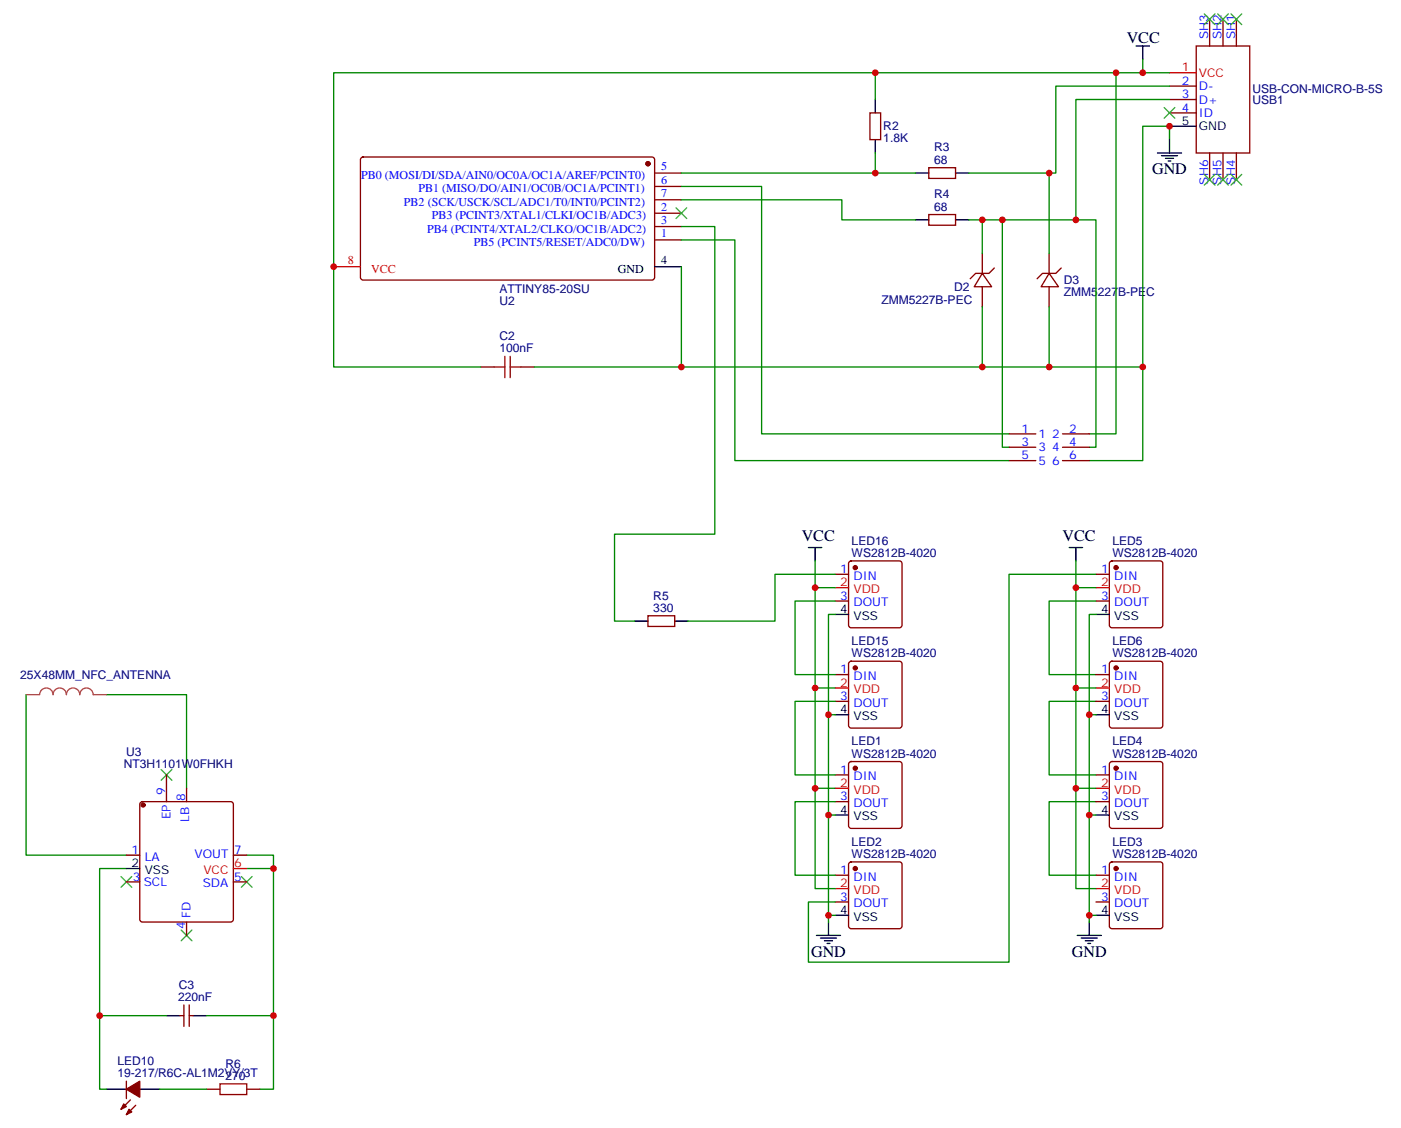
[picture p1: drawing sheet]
<svg xmlns="http://www.w3.org/2000/svg" width="370mm" height="298mm" viewBox="0 0 370 298" stroke-linecap="round" stroke-linejoin="round" font-family="sans-serif">
<g fill="#870000" stroke="#870000" stroke-width=".35">
<path d="M33.3 287.3l3.6-2.1v4.2z"/>
<path d="M32.6 291.2l.7 .7-1.4 .7z"/>
<path d="M34 292.6l.7 .7-1.4 .7z"/>
<circle cx="170.9" cy="43.2" r=".53"/>
<circle cx="37.7" cy="212.3" r=".53"/>
<circle cx="225.6" cy="176.2" r=".53"/>
<circle cx="225.6" cy="149.7" r=".53"/>
<circle cx="225.6" cy="202.6" r=".53"/>
<circle cx="225.6" cy="229.1" r=".53"/>
<circle cx="294.4" cy="229.1" r=".53"/>
<circle cx="294.4" cy="202.6" r=".53"/>
<circle cx="294.4" cy="149.7" r=".53"/>
<circle cx="294.4" cy="176.2" r=".53"/>
</g>
<g fill="none" stroke="#870000" stroke-width=".35">
<path d="M315.6 12.1h14.1v28.3h-14.1zM319.1 5.1v7M322.6 5.1v7M326.1 5.1v7M229.5 29.8h2.8v7h-2.8zM308.5 22.7h7.1M308.5 26.2h7.1M308.5 29.8h7.1M95.3 41.6l.5-.2h76.2a.71 .71 0 0 1 .7 .7v31.1l-.5 .6-76.4 .1-.5-.3-.2-.4v-31.1zM172.7 52.7h7M172.7 49.2h7M172.7 45.6h7"/>
<path d="M172.7 59.8h7M172.7 56.2h7M245 44.2h7.1v2.9h-7.1zM245 56.6h7.1v2.8h-7.1zM319.1 40.4v7M322.6 40.4v7M326.1 40.4v7M172.7 63.3h7M259.1 72.1l2.5 3.5h-4.6zM259.1 66.8v5.3M259.1 75.6v5.3M262.3 70.7l-1.4 1.4h-3.5l-1.5 1.4"/>
<path d="M276.8 72.1l2.4 3.5h-4.6zM276.8 66.8v5.3M276.8 75.6v5.3M279.9 70.7l-1.4 1.4h-3.5l-1.4 1.4M126.8 96.8h3.6M137.4 96.8h3.5M266.2 114.4h7M266.2 118h7M280.3 114.4h7M280.3 118h7M266.2 121.5h7M280.3 121.5h7"/>
<path d="M220.3 151.5h3.5M220.3 158.5h3.5M224.1 148.2l.4-.2h12.7a.71 .71 0 0 1 .7 .7v16.2l-.2 .5-.5 .2h-12.7l-.5-.2-.2-.5v-16.2zM289.1 151.5h3.5M289.1 158.5h3.5M292.9 148.2l.4-.2h12.7a.71 .71 0 0 1 .7 .7v16.2l-.2 .5-.5 .2h-12.7l-.5-.2-.2-.5v-16.2zM170.9 162.4h7.1v2.8h-7.1zM220.3 177.9h3.5M224.1 174.6l.4-.2h12.7a.71 .71 0 0 1 .7 .7v16.2l-.2 .5-.5 .3h-12.7l-.5-.3-.2-.5v-16.2zM289.1 177.9h3.5M292.9 174.6l.4-.2h12.7a.71 .71 0 0 1 .7 .7v16.2l-.2 .5-.5 .3h-12.7l-.5-.3-.2-.5v-16.2zM220.3 185h3.5"/>
<path d="M289.1 185h3.5M37.1 211.7l.5-.2h23.3a.71 .71 0 0 1 .7 .7v30.3l-.3 .5-.4 .2h-23.3l-.5-.2-.2-.5v-30.3zM43.9 204.4v7.1M49.2 207.9v3.6M220.3 204.4h3.5M220.3 211.5h3.5M224.1 201.1l.4-.2h12.7a.71 .71 0 0 1 .7 .7v16.2l-.2 .5-.5 .2h-12.7l-.5-.2-.2-.5v-16.2zM289.1 204.4h3.5M289.1 211.5h3.5M292.9 201.1l.4-.2h12.7a.71 .71 0 0 1 .7 .7v16.2l-.2 .5-.5 .2h-12.7l-.5-.2-.2-.5v-16.2zM33.3 225.6h3.6M33.3 232.6h3.6"/>
<path d="M61.6 225.6h3.5M61.6 232.6h3.5M220.3 230.9h3.5M220.3 237.9h3.5M224.1 227.5l.4-.2h12.7a.71 .71 0 0 1 .7 .7v16.3l-.2 .5-.5 .2h-12.7l-.5-.3-.2-.4v-16.3zM289.1 230.9h3.5M289.1 237.9h3.5M292.9 227.5l.4-.2h12.7a.71 .71 0 0 1 .7 .7v16.3l-.2 .5-.5 .2h-12.7l-.5-.3-.2-.4v-16.3zM49.2 243.2v3.5M47.4 267.9h1.1M48.5 265.1v5.6M49.9 265.1v5.6"/>
<path d="M49.9 267.9h1.1M33.3 285.2v4.6M34.4 290.1l-2.5 2.5M35.8 291.5l-2.5 2.5M54.5 287.3h3.5M65.1 287.3h3.5"/>
</g>
<path d="M308.5 19.2h7.1M88 70.3h7.1M220.3 155h3.5M289.1 155h3.5M220.3 181.5h3.5M289.1 181.5h3.5M220.3 207.9h3.5M289.1 207.9h3.5M61.6 229.1h3.5M220.3 234.4h3.5M289.1 234.4h3.5" fill="none" stroke="#f00" stroke-width=".35"/>
<g fill="none" stroke="#000" stroke-width=".35">
<path d="M299.7 12.1h3.5M301.4 12.1v3.6M230.9 26.2v3.6M230.9 36.8v3.6M308.5 33.3h7.1M308.5 36.8v3.6M241.5 45.6h3.5M241.5 58h3.5M252.1 45.6h3.5M252.1 58h3.5M305.3 40.4h6.4M306.4 41.1h4.2"/>
<path d="M307.4 41.8h2.2M308.2 42.5h.7M172.7 70.3h7M213.3 144.4h3.5M215 144.4v3.6M282 144.4h3.6M283.8 144.4v3.6M167.4 163.8h3.5M178 163.8h3.5M220.3 162.1h3.5M289.1 162.1h3.5M220.3 188.5h3.5"/>
<path d="M289.1 188.5h3.5M220.3 215h3.5M289.1 215h3.5M33.3 229.1h3.6M215.4 246.7h6.3M216.4 247.4h4.3M217.5 248.1h2.1M218.2 248.8h.7M218.5 243.2v3.5M220.3 241.4h3.5M284.2 246.7h6.3M285.2 247.4h4.3"/>
<path d="M286.3 248.1h2.1M287 248.8h.7M287.3 243.2v3.5M289.1 241.4h3.5M43.9 267.9h3.5M51 267.9h3.5M28 287.3h5.3M36.9 287.3h5.3"/>
</g>
<path d="M130.4 96.8h2.8M133.2 94v5.6M134.6 96.8h2.8M134.6 94v5.6M58 285.9h7.1v2.8h-7.1z" fill="none" stroke="#a10000" stroke-width=".35"/>
<g fill="none" stroke="#008700" stroke-width=".35">
<path d="M230.9 19.2h77.6M294.4 19.2v95.2h-7.1M301.4 15.7v3.5M230.9 26.2v-7h-142.9v77.6h38.8M308.5 22.7h-30v22.9h-22.9M308.5 26.2h-24.7v31.8h-28.2M308.5 36.8v-3.5h-7.1v63.5h-24.6M179.7 52.7h42.4v5.3h19.4M179.7 49.2h21.2v65.2h65.3M179.7 59.8h8.9v81.1h-26.5v22.9h5.3M179.7 45.6h61.8M230.9 40.4v5.2"/>
<path d="M259.1 58v8.8M264.4 58v60h1.8M276.8 45.6v21.2M283.8 58h5.3v60h-1.8M179.7 70.3v26.5h-38.8M179.7 63.3h14.2v58.2h72.3M259.1 80.9v15.9h-79.4M276.8 80.9v15.9h-17.7M301.4 96.8v24.7h-14.1M215 148v7h5.3M215 155v26.5h5.3M220.3 151.5h-15.9v12.3h-22.9"/>
<path d="M220.3 158.5h-10.6v19.4h10.6M283.8 148v7h5.3M283.8 155v26.5h5.3M289.1 158.5h-12.3v19.4h12.3M289.1 151.5h-22.9v102.3h-52.9v-15.9h7M220.3 162.1h-1.8v26.4M289.1 162.1h-1.8v26.4M6.9 183.2v42.4h26.4M28 183.2h21.2v24.7M215 181.5v26.4h5.3M220.3 185h-10.6v19.4h10.6M220.3 188.5h-1.8v26.5"/>
<path d="M283.8 181.5v26.4h5.3M289.1 185h-12.3v19.4h12.3M289.1 188.5h-1.8v26.5M215 207.9v26.5h5.3M220.3 211.5h-10.6v19.4h10.6M220.3 215h-1.8v26.4M283.8 207.9v26.5h5.3M289.1 211.5h-12.3v19.4h12.3M289.1 215h-1.8v26.4M33.3 229.1h-7v38.8h17.6M65.1 225.6h7v3.5M65.1 229.1h7v38.8h-17.6"/>
<path d="M220.3 241.4h-1.8v1.8M289.1 241.4h-1.8v1.8M26.3 267.9v19.4h1.7M72.1 267.9v19.4h-3.5M42.2 287.3h12.3"/>
</g>
<g fill="none" stroke="#3c3" stroke-width=".35">
<path d="M317.7 3.7l2.8 2.8M320.5 3.7l-2.8 2.8M321.2 3.7l2.8 2.8M324 3.7l-2.8 2.8M324.7 3.7l2.9 2.8M327.6 3.7l-2.9 2.8M307.1 28.4l2.8 2.8M309.9 28.4l-2.8 2.8M178.3 54.8l2.9 2.8M181.2 54.8l-2.9 2.8M317.7 46l2.8 2.8M320.5 46l-2.8 2.8"/>
<path d="M321.2 46l2.8 2.8M324 46l-2.8 2.8M324.7 46l2.9 2.8M327.6 46l-2.9 2.8M42.5 203l2.8 2.8M45.3 203l-2.8 2.8M31.9 231.2l2.8 2.8M34.7 231.2l-2.8 2.8M63.7 231.2l2.8 2.8M66.5 231.2l-2.8 2.8M47.8 245.3l2.8 2.8M50.6 245.3l-2.8 2.8"/>
</g>
<path d="M6.9 183.2h3.5M10.5 183.2a1.76 1.76 0 0 1 1.7-1.7 1.76 1.76 0 0 1 1.8 1.7 1.76 1.76 0 0 1 1.8-1.7 1.76 1.76 0 0 1 1.7 1.7 1.76 1.76 0 0 1 1.8-1.7 1.76 1.76 0 0 1 1.7 1.7 1.76 1.76 0 0 1 1.8-1.7 1.76 1.76 0 0 1 1.8 1.7h3.4" fill="none" stroke="#a64a4a" stroke-width=".35"/>
<g fill="#c00">
<circle cx="230.9" cy="45.6" r=".88"/>
<circle cx="88" cy="70.3" r=".88"/>
<circle cx="230.9" cy="19.2" r=".88"/>
<circle cx="179.7" cy="96.8" r=".88"/>
<circle cx="259.1" cy="58" r=".88"/>
<circle cx="276.8" cy="45.6" r=".88"/>
<circle cx="276.8" cy="96.8" r=".88"/>
<circle cx="301.4" cy="96.8" r=".88"/>
<circle cx="294.4" cy="19.2" r=".88"/>
<circle cx="264.4" cy="58" r=".88"/>
<circle cx="283.8" cy="58" r=".88"/>
<circle cx="259.1" cy="96.8" r=".88"/>
<circle cx="26.3" cy="267.9" r=".88"/>
<circle cx="72.1" cy="229.1" r=".88"/>
<circle cx="72.1" cy="267.9" r=".88"/>
<circle cx="218.5" cy="241.4" r=".88"/>
<circle cx="218.5" cy="215" r=".88"/>
<circle cx="218.5" cy="188.5" r=".88"/>
<circle cx="287.3" cy="241.4" r=".88"/>
<circle cx="287.3" cy="215" r=".88"/>
<circle cx="287.3" cy="188.5" r=".88"/>
<circle cx="215" cy="181.5" r=".88"/>
<circle cx="215" cy="207.9" r=".88"/>
<circle cx="283.8" cy="155" r=".88"/>
<circle cx="283.8" cy="181.5" r=".88"/>
<circle cx="283.8" cy="207.9" r=".88"/>
<circle cx="215" cy="155" r=".88"/>
<circle cx="301.4" cy="19.2" r=".88"/>
<circle cx="308.5" cy="33.3" r=".88"/>
</g>
<g font-size="4.2">
<text x="297.2" y="11.4">VCC</text>
<text x="303.9" y="46">GND</text>
<text x="211.5" y="142.7">VCC</text>
<text x="280.3" y="142.7">VCC</text>
<text x="214" y="252.4">GND</text>
<text x="282.8" y="252.4">GND</text>
</g>
<g font-size="3.2" fill="#00f">
<text x="318.7" y="10.4" transform="rotate(-90 318.7 10.4)">SH3</text>
<text x="322.3" y="10.4" transform="rotate(-90 322.3 10.4)">SH2</text>
<text x="325.8" y="10.4" transform="rotate(-90 325.8 10.4)">SH1</text>
<text x="311.8" y="22.4">2</text>
<text x="316.3" y="23.8">D-</text>
<text x="311.8" y="25.9">3</text>
<text x="311.8" y="29.4">4</text>
<text x="316.3" y="27.3">D+</text>
<text x="316.3" y="30.8">ID</text>
<text x="95.3" y="47.2">PB0 (MOSI/DI/SDA/AIN0/OC0A/OC1A/AREF/PCINT0)</text>
<text x="174.4" y="44.9">5</text>
<text x="110.4" y="50.8">PB1 (MISO/DO/AIN1/OC0B/OC1A/PCINT1)</text>
<text x="174.4" y="52">7</text>
<text x="174.4" y="48.5">6</text>
<text x="318.7" y="48.7" transform="rotate(-90 318.7 48.7)">SH6</text>
<text x="322.3" y="48.7" transform="rotate(-90 322.3 48.7)">SH5</text>
<text x="325.8" y="48.7" transform="rotate(-90 325.8 48.7)">SH4</text>
<text x="106.6" y="54.3">PB2 (SCK/USCK/SCL/ADC1/T0/INT0/PCINT2)</text>
<text x="113.9" y="57.8">PB3 (PCINT3/XTAL1/CLKI/OC1B/ADC3)</text>
<text x="174.4" y="59.1">3</text>
<text x="174.4" y="55.5">2</text>
<text x="112.6" y="61.3">PB4 (PCINT4/XTAL2/CLKO/OC1B/ADC2)</text>
<text x="125" y="64.9">PB5 (PCINT5/RESET/ADC0/DW)</text>
<text x="174.4" y="62.6">1</text>
<text x="269.4" y="114.1">1</text>
<text x="269.4" y="117.6">3</text>
<text x="273.9" y="115.5">1</text>
<text x="273.9" y="119">3</text>
<text x="277.6" y="115.5">2</text>
<text x="277.6" y="119">4</text>
<text x="282" y="114.1">2</text>
<text x="282" y="117.6">4</text>
<text x="269.4" y="121.1">5</text>
<text x="273.9" y="122.6">5</text>
<text x="277.6" y="122.6">6</text>
<text x="282" y="121.1">6</text>
<text x="221.6" y="151.1">1</text>
<text x="225.1" y="152.9">DIN</text>
<text x="290.4" y="151.1">1</text>
<text x="293.9" y="152.9">DIN</text>
<text x="221.6" y="158.2">3</text>
<text x="225.1" y="159.9">DOUT</text>
<text x="290.4" y="158.2">3</text>
<text x="293.9" y="159.9">DOUT</text>
<text x="221.6" y="177.6">1</text>
<text x="225.1" y="179.4">DIN</text>
<text x="290.4" y="177.6">1</text>
<text x="293.9" y="179.4">DIN</text>
<text x="221.6" y="184.6">3</text>
<text x="290.4" y="184.6">3</text>
<text x="225.1" y="186.4">DOUT</text>
<text x="293.9" y="186.4">DOUT</text>
<text x="43.6" y="209.7" transform="rotate(-90 43.6 209.7)">9</text>
<text x="221.6" y="204">1</text>
<text x="225.1" y="205.8">DIN</text>
<text x="290.4" y="204">1</text>
<text x="293.9" y="205.8">DIN</text>
<text x="48.9" y="211.3" transform="rotate(-90 48.9 211.3)">8</text>
<text x="221.6" y="211.1">3</text>
<text x="225.1" y="212.9">DOUT</text>
<text x="290.4" y="211.1">3</text>
<text x="293.9" y="212.9">DOUT</text>
<text x="45" y="216.1" transform="rotate(-90 45 216.1)">EP</text>
<text x="49.9" y="216.7" transform="rotate(-90 49.9 216.7)">LB</text>
<text x="34.7" y="225.2">1</text>
<text x="38.2" y="227">LA</text>
<text x="51.3" y="226.3">VOUT</text>
<text x="61.7" y="225.2">7</text>
<text x="35" y="232.3">3</text>
<text x="37.9" y="233.7">SCL</text>
<text x="61.7" y="232.3">5</text>
<text x="221.6" y="230.5">1</text>
<text x="225.1" y="232.3">DIN</text>
<text x="290.4" y="230.5">1</text>
<text x="293.9" y="232.3">DIN</text>
<text x="53.5" y="234">SDA</text>
<text x="221.6" y="237.6">3</text>
<text x="225.1" y="239.3">DOUT</text>
<text x="290.4" y="237.6">3</text>
<text x="293.9" y="239.3">DOUT</text>
<text x="48.9" y="245" transform="rotate(-90 48.9 245)">4</text>
<text x="50.3" y="242.1" transform="rotate(-90 50.3 242.1)">FD</text>
</g>
<g font-size="3.2" fill="#f00">
<text x="311.8" y="18.8">1</text>
<text x="316.3" y="20.2">VCC</text>
<text x="91.7" y="69.6">8</text>
<text x="97.9" y="71.9">VCC</text>
<text x="221.6" y="154.7">2</text>
<text x="290.4" y="154.7">2</text>
<text x="225.1" y="156.4">VDD</text>
<text x="293.9" y="156.4">VDD</text>
<text x="221.6" y="181.1">2</text>
<text x="225.1" y="182.9">VDD</text>
<text x="290.4" y="181.1">2</text>
<text x="293.9" y="182.9">VDD</text>
<text x="221.6" y="207.6">2</text>
<text x="225.1" y="209.3">VDD</text>
<text x="290.4" y="207.6">2</text>
<text x="293.9" y="209.3">VDD</text>
<text x="53.7" y="230.5">VCC</text>
<text x="61.7" y="228.7">6</text>
<text x="221.6" y="234">2</text>
<text x="225.1" y="235.8">VDD</text>
<text x="290.4" y="234">2</text>
<text x="293.9" y="235.8">VDD</text>
</g>
<g font-size="3.2" fill="#000080">
<text x="330.4" y="24.6">USB-CON-MICRO-B-5S</text>
<text x="330.4" y="27.5">USB1</text>
<text x="233" y="34.4">R2</text>
<text x="233" y="37.5">1.8K</text>
<text x="246.4" y="40">R3</text>
<text x="246.4" y="43.2">68</text>
<text x="246.4" y="52.3">R4</text>
<text x="246.4" y="55.5">68</text>
<text x="131.8" y="77.4">ATTINY85-20SU</text>
<text x="251.7" y="76.8">D2</text>
<text x="280.6" y="74.9">D3</text>
<text x="131.8" y="80.6">U2</text>
<text x="232.5" y="80.3">ZMM5227B-PEC</text>
<text x="280.6" y="78.1">ZMM5227B-PEC</text>
<text x="131.8" y="89.7">C2</text>
<text x="131.8" y="92.9">100nF</text>
<text x="224.7" y="143.7">LED16</text>
<text x="293.5" y="143.7">LED5</text>
<text x="224.7" y="146.9">WS2812B-4020</text>
<text x="293.5" y="146.9">WS2812B-4020</text>
<text x="172.3" y="161.4">330</text>
<text x="172.3" y="158.1">R5</text>
<text x="224.7" y="173.4">WS2812B-4020</text>
<text x="224.7" y="170.2">LED15</text>
<text x="293.5" y="173.4">WS2812B-4020</text>
<text x="293.5" y="170.2">LED6</text>
<text x="5.3" y="179">25X48MM_NFC_ANTENNA</text>
<text x="224.7" y="196.6">LED1</text>
<text x="293.5" y="196.6">LED4</text>
<text x="32.6" y="202.6">NT3H1101W0FHKH</text>
<text x="33.3" y="199.5">U3</text>
<text x="224.7" y="199.8">WS2812B-4020</text>
<text x="293.5" y="199.8">WS2812B-4020</text>
<text x="224.7" y="226.3">WS2812B-4020</text>
<text x="224.7" y="223.1">LED2</text>
<text x="293.5" y="226.3">WS2812B-4020</text>
<text x="293.5" y="223.1">LED3</text>
<text x="47.1" y="260.8">C3</text>
<text x="47" y="264">220nF</text>
<text x="31" y="280.9">LED10</text>
<text x="59.5" y="281.6">R6</text>
<text x="31" y="284.1">19-217/R6C-AL1M2VY/3T</text>
<text x="59.5" y="284.8">270</text>
</g>
<g font-size="3.2">
<text x="311.8" y="32.9">5</text>
<text x="316.3" y="34.4">GND</text>
<text x="163" y="71.9">GND</text>
<text x="174.4" y="69.6">4</text>
<text x="221.6" y="161.7">4</text>
<text x="290.4" y="161.7">4</text>
<text x="225.1" y="163.5">VSS</text>
<text x="293.9" y="163.5">VSS</text>
<text x="221.6" y="188.2">4</text>
<text x="225.1" y="189.9">VSS</text>
<text x="290.4" y="188.2">4</text>
<text x="293.9" y="189.9">VSS</text>
<text x="221.6" y="214.6">4</text>
<text x="290.4" y="214.6">4</text>
<text x="225.1" y="216.4">VSS</text>
<text x="293.9" y="216.4">VSS</text>
<text x="34.7" y="228.7">2</text>
<text x="38.2" y="230.5">VSS</text>
<text x="221.6" y="241.1">4</text>
<text x="225.1" y="242.9">VSS</text>
<text x="290.4" y="241.1">4</text>
<text x="293.9" y="242.9">VSS</text>
</g>
</svg>
